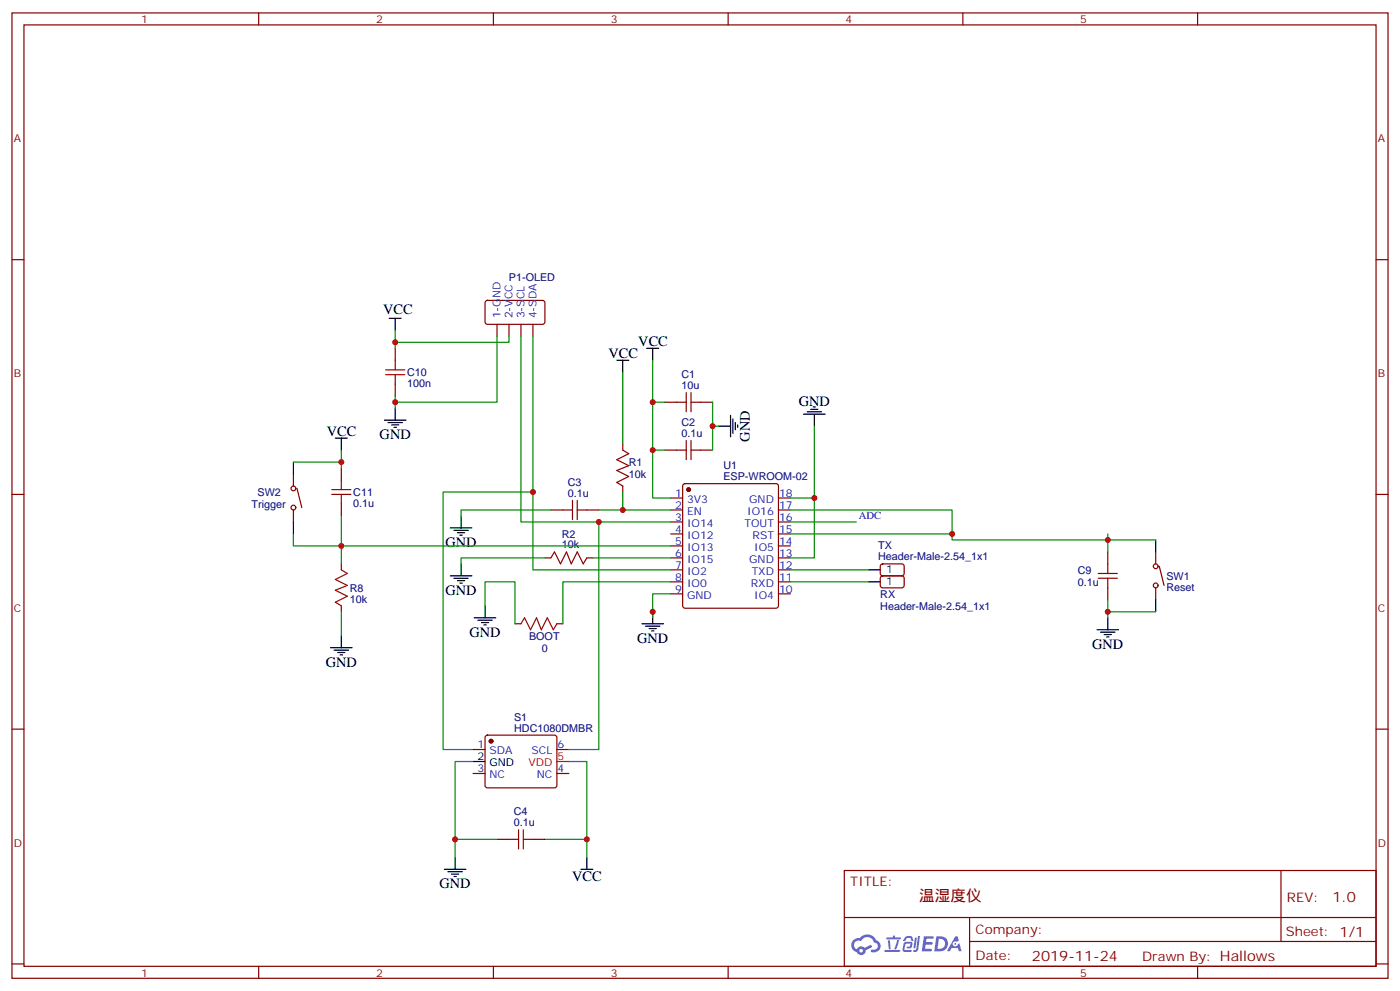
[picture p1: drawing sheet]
<svg xmlns="http://www.w3.org/2000/svg" width="412mm" height="292mm" viewBox="0 0 412 292" stroke-linecap="round" stroke-linejoin="round" font-family="sans-serif">
<g fill="none" stroke="#870000" stroke-width=".35">
<path d="M3.5 3.8h405.4v284.3h-405.4zM7.1 7.3h398.2v277.3h-398.2zM76.2 3.8v3.5M145.3 3.8v3.5M214.5 3.8v3.5M283.6 3.8v3.5M352.8 3.8v3.5M3.5 76.5h3.6M405.3 76.5h3.6M3.5 145.6h3.6M405.3 145.6h3.6M3.5 214.8h3.6"/>
<path d="M405.3 214.8h3.6M248.7 256.4h156.6v28.2h-156.6zM377.3 256.4v20.9M248.7 270.2h156.5M285.6 277.3h119.6M285.6 270.2v14.2M3.5 283.9h3.6M76.2 284.6v3.5M145.3 284.6v3.5M214.5 284.6v3.5M283.6 284.6v3.5M352.8 284.6v3.5"/>
<path d="M405.3 283.9h3.6"/>
</g>
<g fill="#5487ff">
<path d="M272.1 275.7h2.6l.3 .2-.1 .6h-2l-.1 1h1.6l.4 .4-.4 .4h-1.7l-.2 1.1 1.8 .1 .3 .3-.2 .4h-2.9z"/>
<path d="M281.4 275.8h.7l.4 1.3-.7 .3a.74 .74 0 0 0-1.1 .3 .74 .74 0 0 0 .5 1.1 .74 .74 0 0 0 .9-.7l.5-.3 .7 2.4h-.9l-.2-1h-1.9l-.5 1h-.9z"/>
<path d="M269.5 276.2h.6l-.4 2.9a.31 .31 0 0 1-.3 .3 .31 .31 0 0 1-.3-.3z"/>
<path d="M270.4 275.7h.6l-.5 4a.89 .89 0 0 1-.7 .7 .89 .89 0 0 1-.9-.3l1-.5z"/>
<path d="M266.8 275.9l.6-.2 1.2 .1 .5 1.3-.6 .1-.4-.9-1 .1a.95 .95 0 0 1-1 .8l-.1-.2z"/>
<path d="M266.4 277.6l1.8-.2a1.04 1.04 0 0 1 .6 1.1 1.04 1.04 0 0 1-.8 .9h-.7a.29 .29 0 0 1-.3-.4 .29 .29 0 0 1 .3-.2h.7l.2-.8h-1.4l-.4 1.8h1.9a.29 .29 0 0 1 .3 .3 .29 .29 0 0 1-.3 .3h-2l-.4-.3 .2-2.1z"/>
<path d="M260.5 279.8h4.4a.3 .3 0 0 1 .3 .3 .3 .3 0 0 1-.3 .3h-4.3z"/>
<path d="M264.3 276.9h.6l-.5 1.6a1.02 1.02 0 0 1-.7 1.2l-.2-.3z"/>
<path d="M261.5 276.9h.6l.3 2.4-.3 .3-.3-.2z"/>
<path d="M261.1 276.1h1.9l.2-.5h.5l-.1 .5h1.5a.29 .29 0 0 1 .3 .3 .29 .29 0 0 1-.3 .3h-3.9z"/>
<path d="M275.8 275.7l-.6 4.5h1.4a2.27 2.27 0 0 0 2.7-2.3 2.27 2.27 0 0 0-2.7-2.2zM276.6 276.5a1.5 1.5 0 0 1 1.8 1.6 1.5 1.5 0 0 1-1.9 1.3h-.3z"/>
<path d="M251.4 276.9a2.09 2.09 0 0 0 1 3.5 1.37 1.37 0 0 0 1.5 .9 1.37 1.37 0 0 0 1.1-1.4l2-1-.5-.7-1.8 1a1.4 1.4 0 0 0-2.3 .4 1.32 1.32 0 0 1-.6-1.9 1.32 1.32 0 0 1 1.9-.4 2.02 2.02 0 0 1 2-1.3 2.02 2.02 0 0 1 1.8 1.6 1.09 1.09 0 0 1 1.1 1.4 1.09 1.09 0 0 1-1.6 .7 .41 .41 0 0 0-.5 .3 .41 .41 0 0 0 .4 .5 1.89 1.89 0 0 0 2.4-1.2 1.89 1.89 0 0 0-1.2-2.4 2.98 2.98 0 0 0-5-.6l-1 .1zM253.2 280a.52 .52 0 0 1 1 0 .52 .52 0 0 1-1 0z"/>
<circle cx="281.4" cy="278" r=".28"/>
</g>
<g fill="none" stroke="#870000" stroke-width=".35">
<path d="M143.1 88.7l.5-.2h16.5l.4 .7-.1 5.9-.6 .4h-16.5l-.4-.7v-5.6zM146.4 95.5v3.6M149.9 95.5v3.6M153.5 95.5v3.6M157 95.5v3.6M116.4 102.6v3.5M116.4 113.2v3.5M195.8 118.5h6.3M202.1 115.6v5.7M203.6 115.6v5.7M203.6 118.5h6.3M86.4 139.6v3.6"/>
<path d="M100.5 137.9v3.5M183.4 130.8v1.8l1.8 1-3.5 1.8 3.5 1.8-3.5 1.4 3.5 1.7-3.5 1.8 1.7 1.1v1.7M195.8 132.6h6.3M202.1 129.8v5.6M203.6 129.8v5.6M203.6 132.6h6.3M86.4 150.2v3.5M87.5 143.9l1.4 5.6M100.5 148.4v3.6M162.3 150.2h6.3M168.6 147.4v5.6M170 150.2h6.4"/>
<path d="M170 147.4v5.6M197.6 146.7h3.5M197.6 150.2h3.5M197.6 153.7h3.5M197.6 157.3h3.5M201.3 142.7l.5-.2h26.8l.5 .2 .2 .5v35.2l-.2 .5-.5 .2h-26.8l-.5-.2-.2-.5v-35.2zM229.3 146.7h3.5M229.3 150.2h3.5M229.3 153.7h3.5M229.3 157.3h3.5M100.5 166.1v1.8M100.5 178.4v1.8"/>
<path d="M160.5 164.3h1.8l1-1.7 1.8 3.5 1.8-3.5 1.4 3.5 1.7-3.5 1.8 3.5 1.1-1.8h1.7M197.6 160.8h3.5M197.6 164.3h3.5M197.6 167.9h3.5M197.6 171.4h3.5M197.6 174.9h3.5M229.3 160.8h3.5M229.3 164.3h3.5M229.3 167.9h3.5M229.3 171.4h3.5M229.3 174.9h3.5M259.5 166.3l.5-.2h5.9l.4 .7v2.4l-.7 .4-5.9-.1-.4-.6v-2.1z"/>
<path d="M259.5 169.8l.5-.2 5.9 .1 .4 .6v2.4l-.7 .4h-5.9l-.4-.7v-2.1zM326.3 162.6v3.5M326.3 173.1v3.6M340.4 162.6v3.5M340.4 173.1v3.6M341.5 166.8l1.4 5.6M151.7 183.7h1.8M164 183.7h1.8M143.1 216.7l.5-.2h19.7l.5 .2 .2 .5v14.4l-.7 .5-20-.1-.4-.6v-14.2zM139.3 220.8h3.6M139.3 227.8h3.6M164 220.8h3.6"/>
<path d="M164 227.8h3.6M146.4 247.2h3.5M157 247.2h3.5"/>
<circle cx="86.4" cy="149.5" r=".71"/>
<circle cx="86.4" cy="143.9" r=".71"/>
<circle cx="340.4" cy="172.4" r=".71"/>
<circle cx="340.4" cy="166.8" r=".71"/>
</g>
<g fill="#870000" stroke="#870000" stroke-width=".35">
<circle cx="202.8" cy="144.2" r=".53"/>
<circle cx="144.6" cy="218.3" r=".53"/>
</g>
<g fill="none" stroke="#a10000" stroke-width=".35">
<path d="M113.6 110.3h5.6M113.6 108.9h5.6M116.4 106.1v2.8M116.4 110.3v2.9M97.7 145.6h5.7M97.7 144.2h5.7M100.5 141.4v2.8M100.5 145.6v2.8M100.5 167.9l1.8 1-3.5 1.8 3.5 1.7-3.5 1.4 3.5 1.8-3.5 1.8 1.7 1M323.5 170.3h5.6M323.5 168.9h5.6M326.3 166.1v2.8"/>
<path d="M326.3 170.3v2.8M153.5 183.7l1-1.7 1.8 3.5 1.7-3.5 1.5 3.5 1.7-3.5 1.8 3.5 1-1.8M149.9 247.2h2.9M152.8 244.4v5.6M154.2 244.4v5.6M154.2 247.2h2.8"/>
</g>
<g fill="none" stroke="#000" stroke-width=".35">
<path d="M114.7 93.8h3.5M116.4 93.8v3.5M181.7 106.1h3.5M183.4 106.1v3.5M190.5 102.6h3.5M192.3 102.6v3.5M239.5 119.9h.7M86.4 136.1v3.5M98.8 129h3.5M100.5 129v3.6M113.2 123.8h6.4M114.3 124.5h4.2"/>
<path d="M115.4 125.2h2.1M116.1 125.9h.7M116.4 120.2v3.6M211.7 125.5h3.5M215.2 122.3v6.4M215.9 123.4v4.2M216.6 124.5v2.1M217.3 125.2v.7M236.7 122h6.4M237.8 121.3h4.2M238.8 120.6h2.1M239.9 122v3.5"/>
<path d="M86.4 153.7v3.6M132.6 155.5h6.4M133.7 156.2h4.2M134.8 156.9h2.1M135.5 157.6h.7M135.8 152v3.5M340.4 159v3.6M132.6 169.6h6.4M133.7 170.3h4.2M134.8 171h2.1M135.5 171.7h.7M135.8 166.1v3.5"/>
<path d="M142.9 178.4v3.6M255.8 167.9h3.5M255.8 171.4h3.5M340.4 176.7v3.5M97.4 190.8h6.3M98.4 191.5h4.3M99.5 192.2h2.1M100.2 192.9h.7M100.5 187.3v3.5M139.7 182h6.3M140.8 182.7h4.2M141.8 183.4h2.1"/>
<path d="M142.5 184.1h.7M189.1 183.7h6.3M190.1 184.4h4.3M191.2 185.1h2.1M191.9 185.8h.7M192.3 180.2v3.5M323.1 185.5h6.4M324.2 186.2h4.2M325.3 186.9h2.1M326 187.6h.7M326.3 182v3.5M139.3 224.3h3.6"/>
<path d="M130.9 256h6.3M131.9 256.8h4.3M133 257.5h2.1M133.7 258.2h.7M134.1 252.5v3.5M171.1 256h3.5M172.9 252.5v3.5"/>
</g>
<path d="M164 224.3h3.6" fill="none" stroke="#f00" stroke-width=".35"/>
<g fill="none" stroke="#008700" stroke-width=".35">
<path d="M116.4 97.3v5.3M146.4 99.1v19.4h-30M149.9 99.1v1.7h-33.5M153.5 99.1v54.6h44.1M157 99.1v68.8h40.6M116.4 116.7v3.5M183.4 109.6v21.2M192.3 106.1v40.6h5.3M192.3 118.5h3.5M209.9 118.5v7h1.8M100.5 132.6v3.5h-14.1M100.5 136.1v1.8"/>
<path d="M192.3 132.6h3.5M209.9 125.5v7.1M239.9 125.5v21.2h-7.1M86.4 157.3v3.5h111.2M100.5 152v14.1M157 144.9h-26.5v75.9h8.8M162.3 150.2h-26.5v1.8M176.4 153.7v67.1h-8.8M176.4 150.2h21.2M183.4 144.9v5.3M232.8 150.2h47.7v7.1h-47.7M232.8 153.7h19.4"/>
<path d="M239.9 146.7v17.6h-7.1M280.5 157.3v1.7h45.8v3.6M326.3 157.3v1.7h14.1M142.9 178.4v-7h8.8v12.3M160.5 164.3h-24.7v1.8M174.6 164.3h23M197.6 174.9h-5.3v7.1M197.6 171.4h-31.8v12.3M232.8 167.9h23M232.8 171.4h23M326.3 176.7v5.3M100.5 180.2v7.1"/>
<path d="M326.3 180.2h14.1M139.3 224.3h-5.2v28.2M167.6 224.3h5.3v28.2M134.1 247.2h12.3M160.5 247.2h12.4"/>
</g>
<g fill="#c00">
<circle cx="280.5" cy="157.3" r=".88"/>
<circle cx="100.5" cy="160.8" r=".88"/>
<circle cx="326.3" cy="159" r=".88"/>
<circle cx="326.3" cy="180.2" r=".88"/>
<circle cx="172.9" cy="247.2" r=".88"/>
<circle cx="157" cy="144.9" r=".88"/>
<circle cx="116.4" cy="118.5" r=".88"/>
<circle cx="192.3" cy="180.2" r=".88"/>
<circle cx="192.3" cy="118.5" r=".88"/>
<circle cx="192.3" cy="132.6" r=".88"/>
<circle cx="209.9" cy="125.5" r=".88"/>
<circle cx="183.4" cy="150.2" r=".88"/>
<circle cx="239.9" cy="146.7" r=".88"/>
<circle cx="116.4" cy="100.8" r=".88"/>
<circle cx="176.4" cy="153.7" r=".88"/>
<circle cx="134.1" cy="247.2" r=".88"/>
<circle cx="100.5" cy="136.1" r=".88"/>
</g>
<text font-size="4.6" fill="#800" x="270.8" y="265.4">温湿度仪</text>
<g font-size="4.2">
<text x="112.9" y="92.4">VCC</text>
<text x="188" y="101.9">VCC</text>
<text x="179.2" y="105.4">VCC</text>
<text x="235.3" y="119.5">GND</text>
<text x="96.3" y="128.3">VCC</text>
<text x="111.8" y="129.4">GND</text>
<text x="220.8" y="130.1" transform="rotate(-90 220.8 130.1)">GND</text>
<text x="131.2" y="161.1">GND</text>
<text x="131.2" y="175.3">GND</text>
<text x="138.3" y="187.6">GND</text>
<text x="187.7" y="189.4">GND</text>
<text x="321.7" y="191.1">GND</text>
<text x="96" y="196.4">GND</text>
<text x="129.5" y="261.7">GND</text>
<text x="168.6" y="259.6">VCC</text>
</g>
<g font-size="4.2" fill="#800">
<text x="392.5" y="265.7">1.0</text>
<text x="304" y="283">2019-11-24</text>
</g>
<g font-size="3.9" fill="#800">
<text x="250.5" y="261">TITLE:</text>
<text x="379.1" y="265.7">REV:</text>
<text x="287.4" y="275.2">Company:</text>
<text x="378.7" y="275.8">Sheet: 1/1</text>
<text x="287.4" y="282.9">Date:</text>
<text x="336.4" y="282.9">Drawn By: Hallows</text>
</g>
<g font-size="3.2" fill="#800">
<text x="41.6" y="6.8">1</text>
<text x="110.8" y="6.8">2</text>
<text x="179.9" y="6.8">3</text>
<text x="249.1" y="6.8">4</text>
<text x="318.2" y="6.8">5</text>
<text x="4.1" y="41.9">A</text>
<text x="405.9" y="41.9">A</text>
<text x="4.1" y="111.1">B</text>
<text x="405.9" y="111.1">B</text>
<text x="4.1" y="180.2">C</text>
<text x="405.9" y="180.2">C</text>
<text x="4.1" y="249.3">D</text>
<text x="405.9" y="249.3">D</text>
<text x="41.6" y="287.6">1</text>
<text x="110.8" y="287.6">2</text>
<text x="179.9" y="287.6">3</text>
<text x="249.1" y="287.6">4</text>
<text x="318.2" y="287.6">5</text>
</g>
<g font-size="3.2" fill="#000080">
<text x="149.9" y="82.7">P1-OLED</text>
<text x="119.9" y="114">100n</text>
<text x="119.9" y="110.8">C10</text>
<text x="200.7" y="111.4">C1</text>
<text x="200.7" y="114.6">10u</text>
<text x="200.7" y="125.5">C2</text>
<text x="200.7" y="128.7">0.1u</text>
<text x="185.2" y="137.3">R1</text>
<text x="167.2" y="143.2">C3</text>
<text x="185.2" y="140.9">10k</text>
<text x="213.1" y="141.4">ESP-WROOM-02</text>
<text x="213.1" y="138.2">U1</text>
<text x="74.1" y="149.7">Trigger</text>
<text x="75.8" y="146.2">SW2</text>
<text x="104.1" y="149.3">0.1u</text>
<text x="104.1" y="146.1">C11</text>
<text x="167.2" y="146.3">0.1u</text>
<text x="165.5" y="161.5">10k</text>
<text x="165.5" y="158.3">R2</text>
<text x="258.7" y="161.8">TX</text>
<text x="258.7" y="165">Header-Male-2.54_1x1</text>
<text x="317.5" y="172.6">0.1u</text>
<text x="317.5" y="169.1">C9</text>
<text x="343.6" y="174">Reset</text>
<text x="343.6" y="170.8">SW1</text>
<text x="103" y="177.5">10k</text>
<text x="103" y="174.3">R8</text>
<text x="259.3" y="179.7">Header-Male-2.54_1x1</text>
<text x="259.3" y="176.2">RX</text>
<text x="155.9" y="188.4">BOOT</text>
<text x="159.6" y="191.9">0</text>
<text x="151.4" y="215.5">HDC1080DMBR</text>
<text x="151.4" y="212.3">S1</text>
<text x="151.4" y="243.3">0.1u</text>
<text x="151.4" y="240.2">C4</text>
</g>
<g font-size="3.2" fill="#00f">
<text x="147.5" y="93.8" transform="rotate(-90 147.5 93.8)">1-GND</text>
<text x="151" y="93.8" transform="rotate(-90 151 93.8)">2-VCC</text>
<text x="154.5" y="93.8" transform="rotate(-90 154.5 93.8)">3-SCL</text>
<text x="158" y="93.8" transform="rotate(-90 158 93.8)">4-SDA</text>
<text x="198.9" y="146.3">1</text>
<text x="198.9" y="149.9">2</text>
<text x="202.4" y="148.1">3V3</text>
<text x="220.7" y="148.1">GND</text>
<text x="229.5" y="149.9">17</text>
<text x="229.5" y="146.3">18</text>
<text x="198.9" y="153.4">3</text>
<text x="202.4" y="151.6">EN</text>
<text x="202.4" y="155.2">IO14</text>
<text x="219.3" y="155.2">TOUT</text>
<text x="220.1" y="151.6">IO16</text>
<text x="229.5" y="153.4">16</text>
<text x="252.9" y="152.9">ADC</text>
<text x="198.9" y="156.9">4</text>
<text x="198.9" y="160.4">5</text>
<text x="202.4" y="158.7">IO12</text>
<text x="221.7" y="158.7">RST</text>
<text x="229.5" y="160.4">14</text>
<text x="229.5" y="156.9">15</text>
<text x="198.9" y="164">6</text>
<text x="198.9" y="167.5">7</text>
<text x="202.4" y="162.2">IO13</text>
<text x="202.4" y="165.7">IO15</text>
<text x="220.7" y="165.7">GND</text>
<text x="222.2" y="162.2">IO5</text>
<text x="229.5" y="167.5">12</text>
<text x="229.5" y="164">13</text>
<text x="198.9" y="171">8</text>
<text x="202.4" y="169.3">IO2</text>
<text x="202.4" y="172.8">IO0</text>
<text x="221.2" y="172.8">RXD</text>
<text x="221.4" y="169.3">TXD</text>
<text x="229.5" y="171">11</text>
<text x="198.9" y="174.6">9</text>
<text x="202.4" y="176.3">GND</text>
<text x="222.2" y="176.3">IO4</text>
<text x="229.5" y="174.6">10</text>
<text x="140.7" y="220.4">1</text>
<text x="164.2" y="220.4">6</text>
<text x="140.7" y="227.5">3</text>
<text x="144.2" y="222.2">SDA</text>
<text x="156.6" y="222.2">SCL</text>
<text x="164.2" y="227.5">4</text>
<text x="144.2" y="229.2">NC</text>
<text x="158.1" y="229.2">NC</text>
</g>
<g font-size="3.2">
<text x="261.1" y="168.9">1</text>
<text x="261.1" y="172.4">1</text>
<text x="140.7" y="223.9">2</text>
<text x="144.2" y="225.7">GND</text>
</g>
<g font-size="3.2" fill="#f00">
<text x="155.7" y="225.7">VDD</text>
<text x="164.2" y="223.9">5</text>
</g>
</svg>
